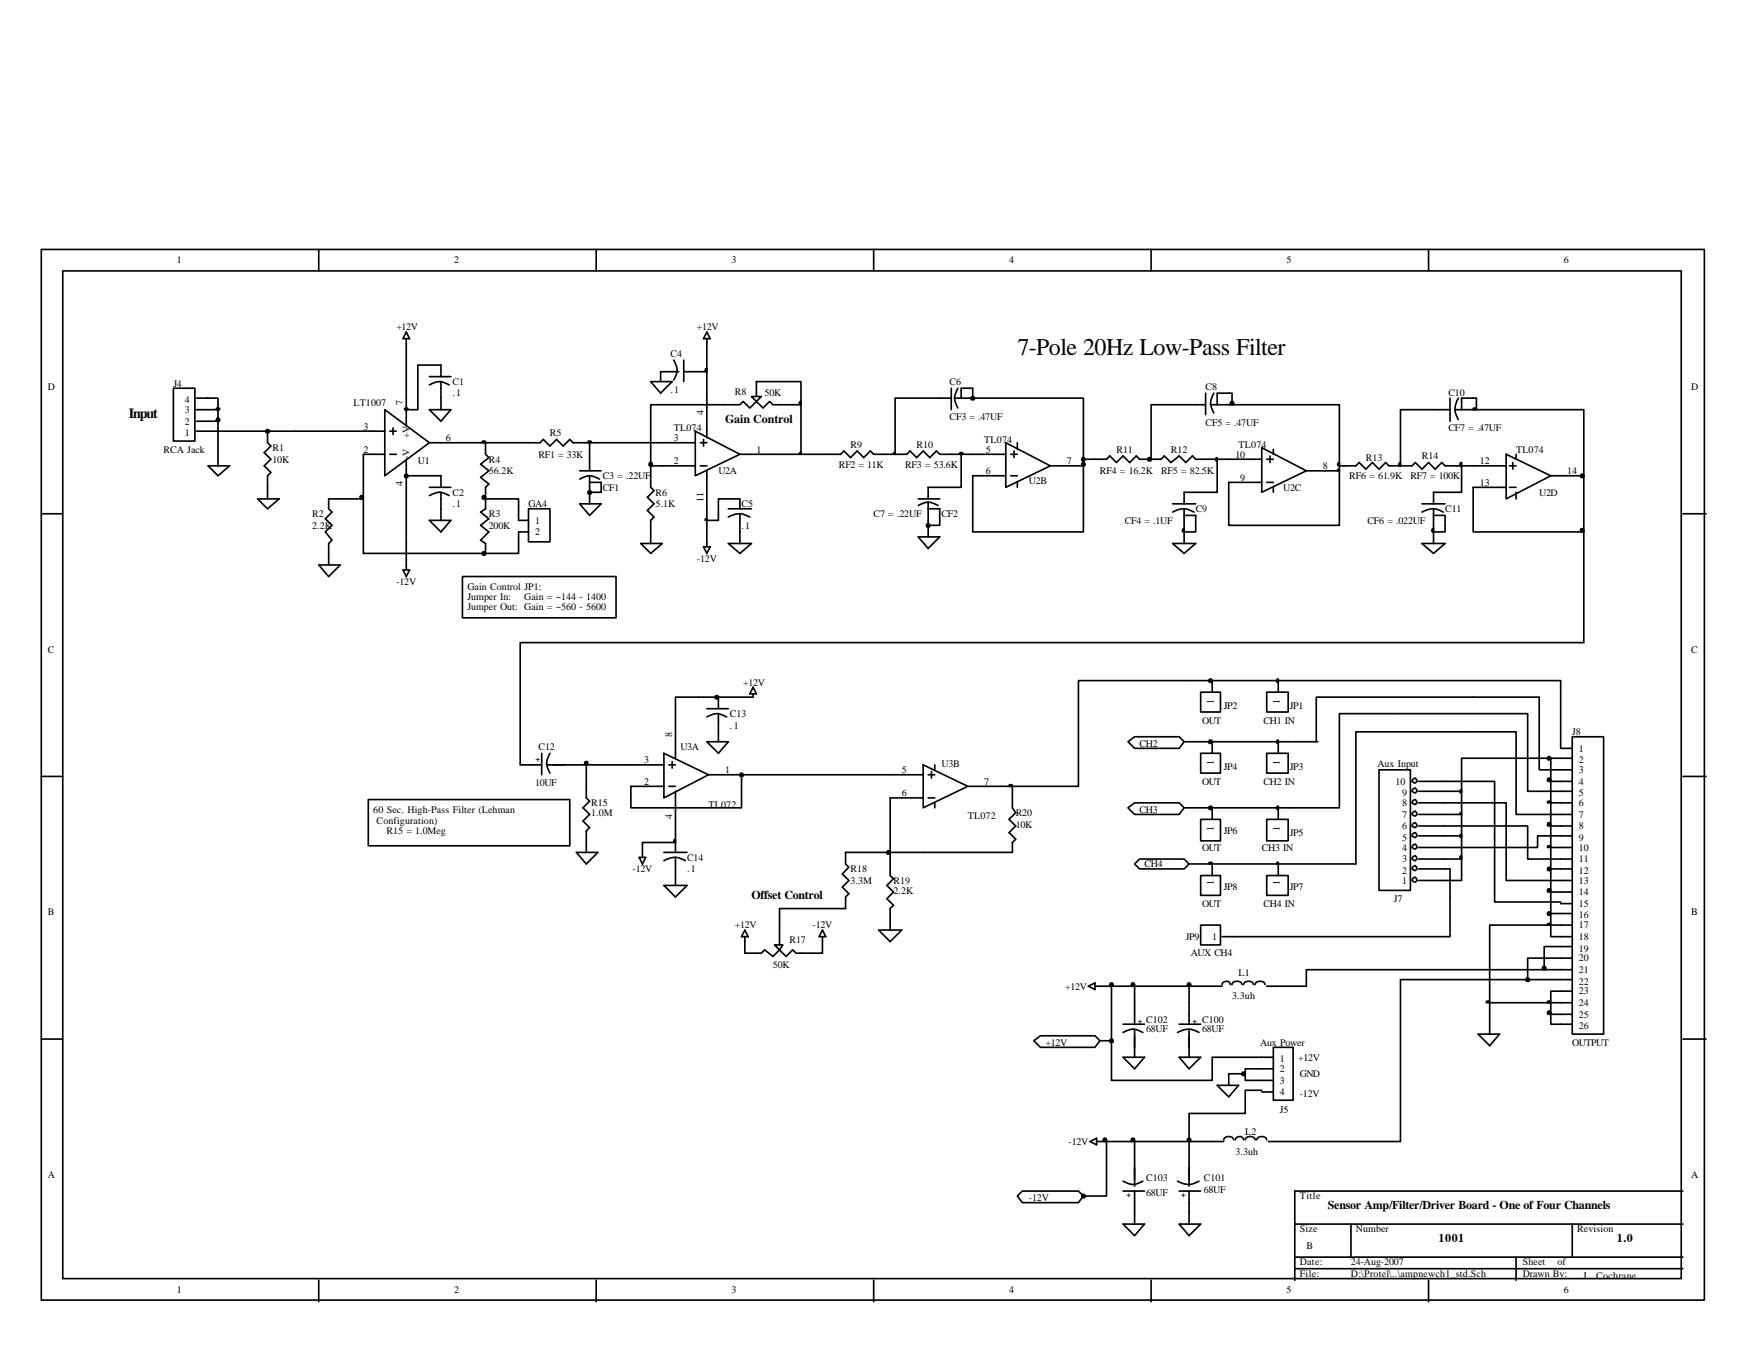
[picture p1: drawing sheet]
<svg xmlns="http://www.w3.org/2000/svg" width="279mm" height="216mm" viewBox="0 0 279 216" stroke-linecap="round" stroke-linejoin="round" font-family="sans-serif">
<g fill="none" stroke="#000" stroke-width=".26">
<path d="M6.6 40h266.4v168.2h-266.4zM51.1 40v3.4M95.5 40v3.4M140 40v3.4M184.4 40v3.4M228.9 40v3.4M10.1 43.4h259.2v161.4h-259.2zM6.6 82.3h3.5M269.6 82.3h3.7M6.6 124.4h3.5M269.6 124.4h3.7M6.6 166.4h3.5"/>
<path d="M269.6 166.4h3.7M207.4 196.1h62.2M216.4 196.1v5.2M251.9 196.1v5.2M269.6 190.8h-62.2v14.3M51.1 205.1v3.4M95.5 205.1v3.4M140 205.1v3.4M184.4 205.1v3.4M207.4 201.3h62.2M207.4 203.2h62.2M228.9 205.1v3.4"/>
<path d="M242.9 201.3v3.8"/>
</g>
<path d="M28 62.4h3.2v8.2h-3.2z" fill="#fff"/>
<g fill="none" stroke="#000" stroke-width=".26">
<path d="M27.8 62.2h3.4v8.4h-3.4zM31.5 69.1h15.9M31.5 67.5h1.8M31.5 65.6h1.8M31.5 63.8h1.8M33.3 74.6h3.5l-1.9 1.6zM34.9 72.8v1.8M41.3 79.9h3.4l-1.8 1.6zM42.9 69.1v1.8l.5 .5-1.1 1.1 1.1 1.1-1.1 1 1.1 1.1-.5 .5v3.7M52.7 79.9v1.6l.5 .5-1.1 1.1 1.1 1-1.1 1.1 1.1 1.3-.5 .5v3.5M59.8 69.1h1.8M59.8 72.8h1.8"/>
<path d="M61.6 65.6l7.2 5.3-7.2 5.3zM62.4 69.1h1.1M62.4 72.8h1.1M63 68.5v1.1M65.1 65.6v2.7M65.1 73.6v2.6M68.8 70.9h15.9M77.8 70.9v1.9l.5 .5-1.3 1 1.3 1.1-1.3 1.1 1.3 1-.5 .6v3.4l-.8 .5 1.3 1.1-1.3 1 1.3 1.1-1.3 1.3 .8 .5v1.6M51.1 90.5h3.4l-1.8 1.8z"/>
</g>
<path d="M84.9 81.8h3.2v5h-3.2z" fill="#fff"/>
<g fill="none" stroke="#000" stroke-width=".26">
<path d="M59.8 72.8h-1.6v15.8h24.9v-3.4h1.6M65.1 76.2h5.5v1.9M68.8 61.6a2.65 2.65 0 0 1 3.2 0M68.8 79.4a2.65 2.65 0 0 1 3.2 0M68.8 60.3h3.4M68.8 78.1h3.4M68.8 65.6h3.4l-1.6 1.9zM70.6 60.3v-1.8h-3.7v7.1h-1.8v-1.8M70.6 61.1v4.5M70.6 78.8v4.5M77.5 79.9h5.6v3.4h1.6M84.7 70.9h1.8l.5-.5 1.1 1 1.1-1 1 1 1.1-1 .5 .5h1.9"/>
<path d="M94.5 78.8v1.9M95.5 70.9h10.6M104.2 76.2v1.9l.6 .5-1.1 1 1.1 1.1-1.1 1.1 1.1 1-.6 .5v1.9M115.9 64.8h2.6l.6-.5 1 1.1 1.1-1.1 1 1.1 1.1-1.1 .5 .5h2.7M121.2 61.1v3.2M65.1 87v3.5M68.8 83.3h3.4l-1.6 1.9zM84.7 81.5h3.4v5.3h-3.4zM92.9 80.7h3.4l-1.8 1.8z"/>
</g>
<path d="M120.4 63.5h1.6l-.8 .8z" fill-rule="evenodd" fill="#fff" stroke="#000" stroke-width=".26"/>
<g fill="none" stroke="#000" stroke-width=".26">
<path d="M107.9 57.7a2.65 2.65 0 0 1 0 3.2M108.7 59.5h-2.9v1.6M109.5 59.5h1.9M109.5 57.7v3.4M113.2 54.2v.8M113.2 53.2l.6 1h-1.1zM52.7 79.9h5.5M93.7 70.9h1.8M104.2 61.1h3.5l-1.9 1.9zM106.1 70.9h5.3M106.1 74.6h5.3M111.4 69.1l7.1 3.7-7.1 3.4z"/>
<path d="M112.2 70.9h1M112.2 74.6h1M112.7 70.4v1M113.2 63.8v6.3M113.2 75.4v12.2M118.5 72.8h16.2l.5-.6 1.1 1.1 1-1.1 1.1 1.1 1-1.1 .6 .6h5.3l.5-.6 1 1.1 1.1-1.1 1.1 1.1 1-1.1 .5 .6h10.6M118.5 79.9v1.6M147.1 79.9h3.4M152.4 63.8h-9v9M152.4 62.2v3.4M152.9 63.8l.2 .8 .4 .8M152.9 63.8h20.7v10.8h-5.3"/>
<path d="M153.5 62.2l-.4 .8-.2 .8M154 72.8v5.3h-5.3v1.8M155.8 62.2h-1.8v1.6M155.8 76.2h5.3M161.1 70.9l7.2 3.7-7.2 3.5zM161.9 72.8h1.1M161.9 76.2h1.1M162.5 72.2v1.1M163 70.9v1.1M163 77.3v.8M175.4 73.6h1.9l.5-.6 1.1 1.1 1-1.1 1.1 1.1 1-1.1 .6 .6h3.4l.5-.6 1.1 1.1 1.3-1.1 1.1 1.1 1-1.1 .6 .6h10.5M193.1 64.8h-8.7v8.8"/>
<path d="M193.1 63v3.4M193.9 64.8h20.7v10.6h-5.3M194.5 63a2.65 2.65 0 0 0 0 3.1M195 73.6v5.2h-5.3v1.9M196.8 63h-1.8v1.8M202.1 77.3h-5.3v6.8h17.8M202.1 71.7l7.2 3.7-7.2 3.4zM202.9 73.6h1.1M202.9 77.3h1.1M203.5 73v1.1M204 72v.8M204 78.1v.7"/>
<path d="M215.4 74.6h1.8l.6-.5 1 1 1.1-1 1 1 1.1-1 .5 .5h3.7l.5-.5 1.1 1 1.1-1 1 1 1.1-1 .5 .5h1.9M230.5 65.6h1.8M232.3 63.8v3.7M233.1 65.6l.2 .8 .3 .8M233.1 65.6h20.6v10.6h-5.3M233.6 63.8l-.4 1-.1 .8M234.2 74.6v4.2h-4.5v1.9M236 74.6h5.3M236 63.8h-1.8v1.8M241.3 78.1h-5.3v7.1h17.7M241.3 72.8l7.1 3.4-7.1 3.7zM241.8 74.6h1.1"/>
<path d="M241.8 78.1h1.1M242.4 74.1v1M242.9 72.8v.8M242.9 78.8v1.1M102.7 87h3.4l-1.9 1.6zM104.2 85.2v1.8M112.7 87.6h1.1l-.6 1zM116.7 87h3.7l-1.9 1.6zM116.7 81.5h3.7M118.5 82.3l.8 .2 .8 .3M118.5 82.3l-.8 .1-1 .4M118.5 82.3v4.7"/>
<path d="M147.1 86h3.4l-1.8 1.8zM148.7 80.4l.8 .2 .8 .4M148.7 80.4l-.8 .2-.8 .4M148.7 80.4v2.9M148.7 84.1v1.9M148.7 81.5h1.8v1.8M187.9 87h3.7l-1.9 1.6zM187.9 80.7h3.7M189.7 81.5l.8 .2 .8 .3M189.7 81.5l-.8 .1-1 .4M189.7 81.5v2.6M189.7 85.2v1.8"/>
<path d="M189.7 82.5h1.9v1.6M227.8 87h3.7l-1.8 1.6zM227.8 80.7h3.7M229.7 81.5l.8 .2 .7 .3M229.7 81.5l-.9 .1-1 .4M229.7 82.5h1.8v1.6M229.7 81.5v2.6M229.7 85.2v1.8M113.2 114.8a2.65 2.65 0 0 1 3.2 0M113.2 113.5h3.5M113.2 118.8h3.5l-1.6 1.8zM115.1 111.7v1.8"/>
<path d="M115.1 114.3v4.5M120.6 111.1v.6h-8.7M120.6 110.1l.6 1h-1.1zM83.3 122.5h3.5M86.8 120.6v3.5M87.6 122.5h13.5M88.1 120.6a2.65 2.65 0 0 0 0 3.2M92.3 136.5h3.5l-1.9 1.9zM93.9 122.5v5.3l.6 .5-1.1 1.1 1.1 1-1.1 1.1 1.1 1.1-.6 .5v3.4M106.4 136.5h3.7M108.2 137.3l.8 .2 .8 .3M108.2 137.3l-.8 .1-1 .4"/>
<path d="M108.2 134.9v1.6M108.2 137.3v2.9M118.8 124.1v5.3h-17.7v-3.5M142.6 138.4v1.8l.5 .6-1 1 1 1.1-1 1 1 1.1-.5 .5v1.9M162.2 127.8v1.6l.5 .8-1 1 1 1.1-1 1 1 1.1-.5 .5v1.6M119.3 152.7h2.7l.5-.6 1.3 1.1 1.1-1.1 1 1.1 1.1-1.1 .5 .6h2.7M124.9 149v3.1M188.9 164h3.5M190.5 164.8l.8 .2 .8 .4M190.5 164.8l-.8 .1-1.1 .5M190.5 160.6v3.4M190.5 164.8v2.9"/>
<path d="M188.6 189.2a3.1 3.1 0 0 0 3.5 0M188.9 190.8h3.5M190.5 187.1v2.9M190.5 190.8v3.4"/>
</g>
<path d="M124.1 151.3h1.3l-.5 .8z" fill-rule="evenodd" fill="#fff" stroke="#000" stroke-width=".26"/>
<g fill="none" stroke="#000" stroke-width=".26">
<path d="M33.1 63.8h1.8v9M33.3 65.6h1.6M33.3 67.5h1.6M102.4 137.3h1.1l-.6 1.1zM108.2 134.9h-5.3v2.4M118.8 124.1h23.8M147.9 136.5h14.3M160.3 125.9h1.9v1.9M106.4 141.8h3.7l-1.9 1.9zM108.2 140.2v1.6M140.8 149h3.7l-1.9 1.8zM142.6 147.4v1.6"/>
<path d="M190.5 158h5.3M195.8 157.7a.68 .68 0 0 1 .7-.5 .68 .68 0 0 1 .6 .5M197.4 157.7a.86 .86 0 0 1 .8-.5 .86 .86 0 0 1 .8 .5M199.2 157.7a.86 .86 0 0 1 .8-.5 .86 .86 0 0 1 .8 .5M201.1 157.7a.86 .86 0 0 1 .8-.5 .86 .86 0 0 1 .8 .5M202.9 158h1.6M174.6 182.8l1.1-.5v1.1zM175.7 182.8h.8M190.8 182.8h5.3M196.1 182.6a.86 .86 0 0 1 .8-.6 .86 .86 0 0 1 .7 .6M197.9 182.6a.68 .68 0 0 1 .7-.6 .68 .68 0 0 1 .6 .6M199.5 182.6a.86 .86 0 0 1 .8-.6 .86 .86 0 0 1 .8 .6"/>
<path d="M201.3 182.6a.86 .86 0 0 1 .8-.6 .86 .86 0 0 1 .8 .6M203.2 182.8h1.9"/>
</g>
<path d="M74.3 92.6h24.4v6.4h-24.4z" fill="#fff"/>
<g fill="none" stroke="#000" stroke-width=".26">
<path d="M65.1 54.2v9.6M65.1 53.2l.5 1h-1zM111.4 59.5h1.8M113.2 55v8.8M47.4 69.1h12.4M65.1 76.2v10.8M104.2 74.6h1.9M115.9 64.8h-11.7v11.4M118.5 79.9h-3.4v3.4h-1.9M121.2 61.1h7.1v3.7M126.5 64.8h1.8v8M173.6 74.6v10.6h-17.8v-9"/>
<path d="M173.6 73.6h1.8M214.6 75.4v8.7M230.5 65.6h-6.1v9M233.4 74.6h2.6M253.7 76.2v26.7h-170.4v19.6M64.6 91.3h1l-.5 1zM65.1 90.5v.8M74.1 92.3h24.6v6.7h-24.6zM111.9 111.7h-3.7v9.7M101.1 122.5h5.3M101.1 125.9h5.3M106.4 120.6l7.1 3.5-7.1 3.7z"/>
<path d="M107.2 122.5h1M107.2 125.9h1M107.7 122v1M108.2 126.7v8.2M113.5 124.1h5.3M142.6 124.1h5.3M147.9 122.5l7.1 3.4-7.1 3.5zM147.9 136.5h-12.4v1.9l.5 .5-1.1 1.1 1.1 1-1.1 1.1 1.1 1-.5 .6v1.8h-10.6v3.5M147.9 127.8h-5.3v10.6M148.7 124.1h1.1M148.7 127.8h1.1M149.2 123.6v1"/>
<path d="M149.8 122.5v.8M149.8 128.6v.8M155 125.9h5.3M119.3 149l.6 1h-1.1zM119.3 150v2.7M131.8 150v2.7h-1.6M131.8 149l.5 1h-1.1zM174.4 158l1-.6v1.1zM175.4 158h15.1v2.6M224.4 156.9h20.3M250 153.5h-5.3v3.4h5.3M188.9 169.3h3.5l-1.9 1.9z"/>
<path d="M190.5 167.7v1.6M176.5 182.8h14.3M188.9 196.1h3.5l-1.9 1.8zM190.5 182.8v4.3M190.5 194.2v1.9"/>
</g>
<g fill="#000" stroke="#000" stroke-width=".26">
<path d="M108 134.5l.2-.1v.5h-.2z" fill-rule="evenodd"/>
<circle cx="114.8" cy="111.7" r=".28"/>
<circle cx="93.9" cy="122.3" r=".28"/>
</g>
<path d="M203.2 111.1h3.2v2.9h-3.2z" fill="#fff"/>
<path d="M202.9 110.9h3.5v3.1h-3.5zM204.8 109v1.9" fill="none" stroke="#000" stroke-width=".26"/>
<path d="M203.2 120.9h3.2v2.9h-3.2z" fill="#fff"/>
<path d="M204.8 118.8v1.8M202.9 120.6h3.5v3.2h-3.5z" fill="none" stroke="#000" stroke-width=".26"/>
<path d="M203.2 131.5h3.2v3.2h-3.2z" fill="#fff"/>
<path d="M202.9 131.2h3.5v3.5h-3.5zM204.8 129.4v1.8" fill="none" stroke="#000" stroke-width=".26"/>
<path d="M203.2 140.5h3.2v2.9h-3.2z" fill="#fff"/>
<path d="M204.8 109h45.2v10.9M224.1 114.3h20.6v12.4h5.3M234.9 117.2h8v13.2h7.1M236 111.7h10.6v11.6h3.4M204.8 138.4v1.8M202.9 140.2h3.5v3.2h-3.5z" fill="none" stroke="#000" stroke-width=".26"/>
<path d="M192.6 140.5h2.9v2.9h-2.9z" fill="#fff"/>
<path d="M194.2 138.4v1.8M192.4 140.2h3.1v3.2h-3.1z" fill="none" stroke="#000" stroke-width=".26"/>
<path d="M192.6 131.5h2.9v3.2h-2.9z" fill="#fff"/>
<path d="M192.4 131.2h3.1v3.5h-3.1zM194.2 129.4v1.8" fill="none" stroke="#000" stroke-width=".26"/>
<path d="M192.6 120.9h2.9v2.9h-2.9z" fill="#fff"/>
<path d="M194.2 118.8v1.8M192.4 120.6h3.1v3.2h-3.1z" fill="none" stroke="#000" stroke-width=".26"/>
<path d="M192.6 111.1h2.9v2.9h-2.9z" fill="#fff"/>
<path d="M192.4 110.9h3.1v3.1h-3.1zM194.2 109v1.9" fill="none" stroke="#000" stroke-width=".26"/>
<g fill="#fff" stroke="#000" stroke-width=".26">
<path d="M165.6 166.7l1.1-.8h8.7l.8 .8-.8 1h-8.7z" fill-rule="evenodd"/>
<path d="M163 191.6l.8-.8h9l.8 .8-.8 1h-9z" fill-rule="evenodd"/>
<path d="M180.7 129.4l1.1-.8h7.1l.8 .8-.8 1h-7.1z" fill-rule="evenodd"/>
<path d="M180.7 118.8l1.1-.8h7.1l.8 .8-.8 1.1h-7.1z" fill-rule="evenodd"/>
<path d="M181.8 138.4l.8-.8h7.1l.8 .8-.8 .8h-7.1z" fill-rule="evenodd"/>
</g>
<g fill="none" stroke="#000" stroke-width=".26">
<path d="M189.7 118.8h21.4M189.7 109h15.1M224.1 114.3h-9.5v15.1h-24.9M234.9 117.2h-17.7v21.2h-12.4M236 111.7h-25.1v7.1M250 148.2h-11.3v17.4M250 151.6h-2.6v3.7h2.6M179.9 165.4a2.65 2.65 0 0 1 3.2 0M179.9 164h3.5M179.9 169.3h3.5l-1.6 1.9zM181.8 160.6v3.4M181.8 164.8v4.5"/>
<path d="M236.8 165.6h3.4l-1.5 1.9zM238.7 160.6h9.7M177.3 182.8v8.8h-3.7M179.9 189.2a2.65 2.65 0 0 0 3.2 0M179.9 190.8h3.5M179.9 196.1h3.5l-1.6 1.8zM181.8 182.8v7.2M181.8 190.8v5.3"/>
</g>
<path d="M204.3 168h2.9v8.2h-2.9z" fill="#fff"/>
<path d="M247.4 155.3h-38.1v2.7M195 173.8h3.4l-1.6 1.9zM196.8 172v1.8M202.1 169.3h1.9M202.1 174.9h1.9M204 167.7h3.2v8.5h-3.2zM204 171.2h-4.5v1.8h4.5" fill="none" stroke="#000" stroke-width=".26"/>
<path d="M221.2 123.6h4.8v19h-4.8z" fill="#fff"/>
<g fill="none" stroke="#000" stroke-width=".26">
<path d="M220.9 123.3h5.1v19.3h-5.1zM227.3 132.3h17.4v5.3h5.3M227.3 128.6h14v12.4h8.7M227.3 125.1h12.1v19.4h10.6M227.3 139.2h5v4.5M227.3 137.6h6.9M227.3 133.9h6.9M227.3 130.4h6.9M227.3 126.7h6.9M248.4 121.4h-14.2v19.6h-6.9M248.4 139.2h1.6M248.4 135.7h1.6"/>
<path d="M248.4 132.3h1.6M248.4 128.6h1.6M248.4 125.1h1.6M250 121.4h-1.6v26.8M250 133.9h-3.7v1.8h-19M204.5 158h4.8M248.4 146.3h1.6M248.4 142.9h1.6"/>
<circle cx="226.6" cy="128.4" r=".4"/>
<circle cx="226.6" cy="137.4" r=".4"/>
<circle cx="226.6" cy="133.7" r=".4"/>
<circle cx="226.6" cy="130.3" r=".4"/>
<circle cx="226.6" cy="139" r=".4"/>
<circle cx="226.6" cy="135.6" r=".4"/>
<circle cx="226.6" cy="126.6" r=".4"/>
<circle cx="226.6" cy="125" r=".4"/>
<circle cx="226.6" cy="132.1" r=".4"/>
<circle cx="226.6" cy="140.9" r=".4"/>
</g>
<path d="M192.6 148.4h2.9v2.9h-2.9z" fill="#fff"/>
<path d="M178.1 158v15h16.1v-3.7h7.9M181.8 158v2.6M192.4 148.2h3.1v3.1h-3.1zM224.4 156.9v25.9h-19.3M232.3 143.7v6.3h-36.5M202.1 174.6h-2.6v3.7h-9v4.5" fill="none" stroke="#000" stroke-width=".26"/>
<path d="M59.3 128.3h32v7.2h-32z" fill="#fff"/>
<g fill="none" stroke="#000" stroke-width=".26">
<path d="M92.9 75.4h3.4M94.5 76.2l.7 .2 .8 .3M94.5 76.2l-.8 .2-.8 .3M94.5 70.9v4.5M94.5 76.2v2.6h1.8v-1.5h-1.8M155.8 62.2v1.6M196.8 63h.6v1.8M214.6 74.6h.8M236 63.8h.5v1.8M148.7 83.3v.8h1.8v-.8M189.7 84.1v1.1h1.9v-1.1M229.7 84.1v1.1h1.8v-1.1"/>
<path d="M59 128.1h32.3v7.4h-32.3zM194.2 138.4h10.6M176.2 166.7h1.9M196.8 172h2.7M250 160.6h-1.6v1.9h1.6"/>
</g>
<g fill="#000" stroke="#000" stroke-width=".26">
<path d="M113.1 59.1l.1-.1v.5h-.2z" fill-rule="evenodd"/>
<path d="M34.7 65.4h.4l.1 .2h-.5z" fill-rule="evenodd"/>
<path d="M64.8 65.4h.5l.1 .2h-.6z" fill-rule="evenodd"/>
<path d="M94.2 70.7h.4l.1 .2h-.5z" fill-rule="evenodd"/>
<path d="M128.1 72.6l.2-.1v.3h-.2z" fill-rule="evenodd"/>
<path d="M128.1 64.4l.2-.1v.5l-.2-.1z" fill-rule="evenodd"/>
<path d="M143.1 72.6l.3-.1v.3h-.3z" fill-rule="evenodd"/>
<path d="M153.7 72.6l.5-.1 .1 .3h-.6z" fill-rule="evenodd"/>
<path d="M194.8 73.4l.2-.1v.5l-.3-.1z" fill-rule="evenodd"/>
<path d="M214.3 75.2l.3-.1v.3h-.3z" fill-rule="evenodd"/>
<path d="M214.4 74.2l.2-.1v.5l-.3-.1z" fill-rule="evenodd"/>
<path d="M224.2 74.2l.2-.1v.5l-.3-.1z" fill-rule="evenodd"/>
<path d="M234 74.2l.2-.1v.5l-.3-.1z" fill-rule="evenodd"/>
<path d="M236 65.4h.5v.2h-.5z" fill-rule="evenodd"/>
<path d="M113 83.2l.2-.1v.2h-.2z" fill-rule="evenodd"/>
<path d="M189.5 84.7h.2v.5l-.2-.1z" fill-rule="evenodd"/>
<path d="M229.5 84.7h.2v.5l-.3-.1z" fill-rule="evenodd"/>
<path d="M204.6 118.6l.2-.1v.6l-.3-.1z" fill-rule="evenodd"/>
<path d="M204.6 108.8l.2-.1v.6l-.3-.1z" fill-rule="evenodd"/>
<path d="M204.5 138.2l.3-.1v.3h-.3z" fill-rule="evenodd"/>
<path d="M204.6 129.2l.2-.1v.5h-.3z" fill-rule="evenodd"/>
<path d="M234 137.1h.2v.5l-.3-.1z" fill-rule="evenodd"/>
<path d="M234 133.7l.2-.1v.5h-.3z" fill-rule="evenodd"/>
<path d="M233.9 130.3l.3-.1v.2h-.3z" fill-rule="evenodd"/>
<path d="M234 126.5h.2v.5l-.3-.1z" fill-rule="evenodd"/>
<path d="M247.9 128.4l.5-.1v.3h-.5z" fill-rule="evenodd"/>
<path d="M247.9 135.5h.5v.2h-.5z" fill-rule="evenodd"/>
<path d="M238.1 160.4l.5-.1 .1 .3h-.6z" fill-rule="evenodd"/>
<circle cx="34.9" cy="67.2" r=".28"/>
<circle cx="42.8" cy="69.1" r=".28"/>
<circle cx="57.9" cy="79.7" r=".28"/>
<circle cx="65.1" cy="76.2" r=".28"/>
<circle cx="94.4" cy="78.9" r=".28"/>
<circle cx="104.2" cy="74.4" r=".28"/>
<circle cx="155.8" cy="63.8" r=".28"/>
<circle cx="173.6" cy="73.6" r=".28"/>
<circle cx="173.6" cy="74.4" r=".28"/>
<circle cx="184.1" cy="73.6" r=".28"/>
<circle cx="197.4" cy="64.6" r=".28"/>
<circle cx="253.5" cy="76.2" r=".28"/>
<circle cx="77.5" cy="88.7" r=".28"/>
<circle cx="148.7" cy="84.2" r=".28"/>
<circle cx="253.5" cy="85" r=".28"/>
<circle cx="193.9" cy="118.8" r=".28"/>
<circle cx="193.9" cy="109" r=".28"/>
<circle cx="118.8" cy="124.1" r=".28"/>
<circle cx="142.3" cy="136.6" r=".28"/>
<circle cx="193.9" cy="129.4" r=".28"/>
<circle cx="248.2" cy="132.1" r=".28"/>
<circle cx="248.2" cy="139.2" r=".28"/>
<circle cx="248.2" cy="121.5" r=".28"/>
<circle cx="248.2" cy="124.9" r=".28"/>
<circle cx="178" cy="157.7" r=".28"/>
<circle cx="181.5" cy="157.7" r=".28"/>
<circle cx="190.5" cy="157.7" r=".28"/>
<circle cx="244.7" cy="156.9" r=".28"/>
<circle cx="247.4" cy="155.1" r=".28"/>
<circle cx="248.2" cy="146.3" r=".28"/>
<circle cx="248.2" cy="142.6" r=".28"/>
<circle cx="178" cy="166.7" r=".28"/>
<circle cx="199.2" cy="172" r=".28"/>
<circle cx="173.6" cy="191.6" r=".28"/>
<circle cx="177" cy="182.6" r=".28"/>
<circle cx="181.5" cy="182.6" r=".28"/>
<circle cx="190.5" cy="182.6" r=".28"/>
</g>
<path d="M252.1 118.3h4.8v47.3h-4.8z" fill="#fff"/>
<g fill="none" stroke="#000" stroke-width=".26">
<path d="M189.7 109h-16.9v16.9h-10.6M250 119.9h1.9M251.9 118h5v47.6h-5zM190.5 138.4h3.7M250 121.4h1.9M250 123.3h1.9M250 125.1h1.9M250 126.7h1.9M250 128.6h1.9M250 130.4h1.9M250 132.3h1.9M250 133.9h1.9"/>
<path d="M250 135.7h1.9M250 137.6h1.9M250 139.2h1.9M248.4 148.2v1.8h3.5M250 141h1.9M250 142.9h1.9M250 144.7h1.9M250 146.3h1.9M250 148.2h1.9M250 151.6h1.9M250 153.5h1.9M250 155.3h1.9"/>
<path d="M250 156.9h1.9M251.9 158.8h-3.5v1.8M248.4 162.5v1.5h3.5M250 160.6h1.9M250 162.5h1.9"/>
</g>
<g fill="#000" stroke="#000" stroke-width=".26">
<path d="M77.3 70.7h.4l.1 .2h-.5z" fill-rule="evenodd"/>
<path d="M161.7 125.8l.4-.1 .1 .2h-.5z" fill-rule="evenodd"/>
<path d="M193.7 138.2l.4-.1 .1 .3h-.5z" fill-rule="evenodd"/>
<path d="M247.9 148l.5-.1v.3h-.5z" fill-rule="evenodd"/>
<path d="M247.9 160.4l.5-.1v.3h-.5z" fill-rule="evenodd"/>
<circle cx="77.5" cy="79.7" r=".28"/>
<circle cx="248.2" cy="162.2" r=".28"/>
</g>
<text font-size="3.8" x="163" y="56.9">7-Pole 20Hz Low-Pass Filter</text>
<text font-size="2.2" x="20.6" y="66.9">Input</text>
<g font-size="1.9">
<text x="116.2" y="67.7">Gain Control</text>
<text x="120.4" y="143.9">Offset Control</text>
<text x="212.7" y="193.7">Sensor Amp/Filter/Driver Board - One of Four Channels</text>
<text x="230.5" y="199">1001</text>
<text x="259" y="199">1.0</text>
</g>
<g font-size="1.6">
<text x="28.3" y="42.1">1</text>
<text x="72.8" y="42.1">2</text>
<text x="117.2" y="42.1">3</text>
<text x="161.7" y="42.1">4</text>
<text x="206.1" y="42.1">5</text>
<text x="250.6" y="42.1">6</text>
<text x="63.5" y="52.9">+12V</text>
<text x="111.7" y="52.9">+12V</text>
<text x="107.4" y="57.2">C4</text>
<text x="7.7" y="62.4">D</text>
<text x="27.8" y="61.9">J4</text>
<text x="29.6" y="64.6">4</text>
<text x="56.6" y="65.1">LT1007</text>
<text x="64.6" y="64.8" transform="rotate(-90 64.6 64.8)">7</text>
<text x="72.5" y="61.6">C1</text>
<text x="72.5" y="63.5">.1</text>
<text x="107.4" y="63">.1</text>
<text x="117.7" y="63.2">R8</text>
<text x="122.5" y="63.5">50K</text>
<text x="152.1" y="61.6">C6</text>
<text x="193.1" y="62.4">C8</text>
<text x="232" y="63.5">C10</text>
<text x="270.9" y="62.4">D</text>
<text x="29.6" y="69.8">1</text>
<text x="29.6" y="68">2</text>
<text x="29.6" y="66.1">3</text>
<text x="58.2" y="68.8">3</text>
<text x="65.6" y="70.1" transform="rotate(-90 65.6 70.1)">+V</text>
<text x="71.4" y="70.6">6</text>
<text x="88.1" y="69.8">R5</text>
<text x="107.9" y="70.6">3</text>
<text x="107.9" y="69.1">TL074</text>
<text x="112.7" y="66.4" transform="rotate(-90 112.7 66.4)">4</text>
<text x="136.3" y="71.7">R9</text>
<text x="146.8" y="71.7">R10</text>
<text x="152.1" y="67.2">CF3 = .47UF</text>
<text x="157.7" y="70.9">TL074</text>
<text x="193.1" y="68.3">CF5 = .47UF</text>
<text x="198.4" y="71.7">TL074</text>
<text x="232" y="69.1">CF7 = .47UF</text>
<text x="26.2" y="72.5">RCA Jack</text>
<text x="43.7" y="72.2">R1</text>
<text x="43.7" y="74.1">10K</text>
<text x="58.2" y="72.5">2</text>
<text x="64.6" y="77.8" transform="rotate(-90 64.6 77.8)">4</text>
<text x="65.6" y="73.6" transform="rotate(-90 65.6 73.6)">-V</text>
<text x="66.9" y="74.3">U1</text>
<text x="78.3" y="74.1">R4</text>
<text x="78.3" y="75.9">56.2K</text>
<text x="86.3" y="73.3">RF1 = 33K</text>
<text x="96.6" y="76.7">C3 = .22UF</text>
<text x="107.9" y="74.3">2</text>
<text x="115.1" y="75.9">U2A</text>
<text x="121.2" y="72.5">1</text>
<text x="134.4" y="74.9">RF2 = 11K</text>
<text x="145" y="74.9">RF3 = 53.6K</text>
<text x="158" y="72.5">5</text>
<text x="158" y="75.9">6</text>
<text x="164.8" y="77.5">U2B</text>
<text x="170.9" y="74.3">7</text>
<text x="176.2" y="75.9">RF4 = 16.2K</text>
<text x="178.9" y="72.5">R11</text>
<text x="186" y="75.9">RF5 = 82.5K</text>
<text x="187.6" y="72.5">R12</text>
<text x="197.9" y="73.3">10</text>
<text x="198.7" y="77">9</text>
<text x="211.9" y="75.1">8</text>
<text x="216.2" y="76.7">RF6 = 61.9K</text>
<text x="218.8" y="73.8">R13</text>
<text x="226" y="76.7">RF7 = 100K</text>
<text x="227.8" y="73.6">R14</text>
<text x="237.1" y="74.3">12</text>
<text x="237.1" y="77.8">13</text>
<text x="242.9" y="72.5">TL074</text>
<text x="251.1" y="75.9">14</text>
<text x="50" y="82.8">R2</text>
<text x="72.5" y="79.4">C2</text>
<text x="72.5" y="81.2">.1</text>
<text x="78.3" y="82.8">R3</text>
<text x="84.7" y="81.2">GA4</text>
<text x="85.7" y="83.9">1</text>
<text x="96.6" y="78.6">CF1</text>
<text x="105" y="79.4">R6</text>
<text x="105" y="81.2">5.1K</text>
<text x="112.7" y="80.4" transform="rotate(-90 112.7 80.4)">11</text>
<text x="118.8" y="81.2">C5</text>
<text x="140" y="82.8">C7 = .22UF</text>
<text x="150.8" y="82.8">CF2</text>
<text x="180.2" y="83.9">CF4 = .1UF</text>
<text x="191.6" y="82">C9</text>
<text x="205.6" y="78.6">U2C</text>
<text x="219.1" y="83.9">CF6 = .022UF</text>
<text x="231.5" y="82">C11</text>
<text x="246.6" y="79.4">U2D</text>
<text x="50" y="84.7">2.2K</text>
<text x="78.3" y="84.7">200K</text>
<text x="85.7" y="85.7">2</text>
<text x="111.7" y="90">-12V</text>
<text x="118.8" y="84.7">.1</text>
<text x="63.5" y="93.7">-12V</text>
<text x="74.9" y="94.5">Gain Control JP1:</text>
<text x="74.9" y="96">Jumper In:</text>
<text x="74.9" y="97.6">Jumper Out: Gain = ~560 - 5600</text>
<text x="84" y="96">Gain = ~144 - 1400</text>
<text x="7.7" y="104.5">C</text>
<text x="270.9" y="104.5">C</text>
<text x="119.1" y="109.8">+12V</text>
<text x="194.5" y="112.7" transform="rotate(-90 194.5 112.7)">1</text>
<text x="196.1" y="113.5">JP2</text>
<text x="205.1" y="112.7" transform="rotate(-90 205.1 112.7)">1</text>
<text x="206.6" y="113.5">JP1</text>
<text x="107.7" y="118" transform="rotate(-90 107.7 118)">8</text>
<text x="116.9" y="114.8">C13</text>
<text x="116.9" y="116.7">.1</text>
<text x="182.6" y="119.6">CH2</text>
<text x="192.6" y="115.9">OUT</text>
<text x="202.4" y="115.9">CH1 IN</text>
<text x="251.9" y="117.7">J8</text>
<text x="85.7" y="125.9">10UF</text>
<text x="86.3" y="120.1">C12</text>
<text x="103.2" y="122.2">3</text>
<text x="103.2" y="125.7">2</text>
<text x="109" y="120.1">U3A</text>
<text x="116.2" y="123.8">1</text>
<text x="144.5" y="123.8">5</text>
<text x="150.8" y="122.8">U3B</text>
<text x="157.7" y="125.7">7</text>
<text x="192.6" y="125.7">OUT</text>
<text x="194.5" y="122.5" transform="rotate(-90 194.5 122.5)">1</text>
<text x="196.1" y="123.3">JP4</text>
<text x="202.4" y="125.7">CH2 IN</text>
<text x="205.1" y="122.5" transform="rotate(-90 205.1 122.5)">1</text>
<text x="206.6" y="123.3">JP3</text>
<text x="220.7" y="122.8">Aux Input</text>
<text x="223.6" y="125.7">10</text>
<text x="252.9" y="120.4">1</text>
<text x="252.9" y="122.2">2</text>
<text x="252.9" y="123.8">3</text>
<text x="252.9" y="125.7">4</text>
<text x="59.8" y="130.2">60 Sec. High-Pass Filter (Lehman</text>
<text x="94.7" y="129.1">R15</text>
<text x="94.7" y="130.7">1.0M</text>
<text x="107.7" y="131.2" transform="rotate(-90 107.7 131.2)">4</text>
<text x="113.5" y="129.4">TL072</text>
<text x="144.5" y="127.5">6</text>
<text x="155" y="131.2">TL072</text>
<text x="162.7" y="130.7">R20</text>
<text x="182.6" y="130.2">CH3</text>
<text x="224.6" y="131">7</text>
<text x="224.6" y="129.1">8</text>
<text x="224.6" y="127.5">9</text>
<text x="252.9" y="127.5">5</text>
<text x="252.9" y="129.1">6</text>
<text x="252.9" y="131">7</text>
<text x="60.3" y="132">Configuration)</text>
<text x="61.9" y="133.6">R15 = 1.0Meg</text>
<text x="110.1" y="137.8">C14</text>
<text x="162.7" y="132.6">10K</text>
<text x="192.6" y="136.3">OUT</text>
<text x="194.5" y="133.1" transform="rotate(-90 194.5 133.1)">1</text>
<text x="196.1" y="133.6">JP6</text>
<text x="202.1" y="136.3">CH3 IN</text>
<text x="205.1" y="133.1" transform="rotate(-90 205.1 133.1)">1</text>
<text x="206.6" y="133.9">JP5</text>
<text x="224.6" y="136.3">4</text>
<text x="224.6" y="134.7">5</text>
<text x="224.6" y="132.8">6</text>
<text x="252.9" y="132.8">8</text>
<text x="252.9" y="134.7">9</text>
<text x="252.9" y="136.3">10</text>
<text x="101.3" y="139.7">-12V</text>
<text x="110.1" y="139.7">.1</text>
<text x="136.3" y="139.7">R18</text>
<text x="136.3" y="141.6">3.3M</text>
<text x="143.1" y="141.6">R19</text>
<text x="143.1" y="143.1">2.2K</text>
<text x="183.4" y="138.9">CH4</text>
<text x="194.5" y="141.8" transform="rotate(-90 194.5 141.8)">1</text>
<text x="196.1" y="142.6">JP8</text>
<text x="205.1" y="141.8" transform="rotate(-90 205.1 141.8)">1</text>
<text x="206.6" y="142.6">JP7</text>
<text x="224.6" y="141.6">1</text>
<text x="224.6" y="140">2</text>
<text x="224.6" y="138.1">3</text>
<text x="252.9" y="138.1">11</text>
<text x="252.9" y="140">12</text>
<text x="252.9" y="141.6">13</text>
<text x="252.9" y="143.4">14</text>
<text x="7.7" y="146.6">B</text>
<text x="117.7" y="148.7">+12V</text>
<text x="130.2" y="148.7">-12V</text>
<text x="192.6" y="145.3">OUT</text>
<text x="202.4" y="145.3">CH4 IN</text>
<text x="223.3" y="144.5">J7</text>
<text x="252.9" y="145.3">15</text>
<text x="252.9" y="147.1">16</text>
<text x="252.9" y="148.7">17</text>
<text x="270.9" y="146.6">B</text>
<text x="123.8" y="155">50K</text>
<text x="126.5" y="151.1">R17</text>
<text x="190" y="150.5">JP9</text>
<text x="190.8" y="153.2">AUX CH4</text>
<text x="194.2" y="150.5">1</text>
<text x="252.9" y="150.5">18</text>
<text x="252.9" y="152.4">19</text>
<text x="252.9" y="154">20</text>
<text x="252.9" y="155.8">21</text>
<text x="170.7" y="158.5">+12V</text>
<text x="197.4" y="160.1">3.3uh</text>
<text x="198.4" y="156.4">L1</text>
<text x="252.9" y="157.7">22</text>
<text x="252.9" y="159.3">23</text>
<text x="252.9" y="161.1">24</text>
<text x="167.5" y="167.5">+12V</text>
<text x="183.6" y="163.8">C102</text>
<text x="183.6" y="165.4">68UF</text>
<text x="192.6" y="163.8">C100</text>
<text x="192.6" y="165.4">68UF</text>
<text x="201.9" y="167.5">Aux Power</text>
<text x="251.9" y="167.5">OUTPUT</text>
<text x="252.9" y="163">25</text>
<text x="252.9" y="164.8">26</text>
<text x="205.1" y="170.1">1</text>
<text x="205.1" y="171.7">2</text>
<text x="205.1" y="173.6">3</text>
<text x="208" y="169.9">+12V</text>
<text x="208.2" y="172.5">GND</text>
<text x="205.1" y="175.4">4</text>
<text x="205.1" y="178.3">J5</text>
<text x="208.2" y="175.7">-12V</text>
<text x="171.2" y="183.4">-12V</text>
<text x="197.9" y="184.9">3.3uh</text>
<text x="199.5" y="181.8">L2</text>
<text x="7.7" y="188.6">A</text>
<text x="183.6" y="189.2">C103</text>
<text x="183.6" y="191.6">68UF</text>
<text x="192.9" y="189.2">C101</text>
<text x="192.9" y="191">68UF</text>
<text x="270.9" y="188.6">A</text>
<text x="164.8" y="192.4">-12V</text>
<text x="208.2" y="192.1">Title</text>
<text x="208.2" y="197.4">Size</text>
<text x="217.2" y="197.4">Number</text>
<text x="252.7" y="197.4">Revision</text>
<text x="208.2" y="202.7">Date:</text>
<text x="209.3" y="200">B</text>
<text x="216.4" y="202.7">24-Aug-2007</text>
<text x="243.9" y="202.7">Sheet</text>
<text x="249.5" y="202.7">of</text>
<text x="28.3" y="207.2">1</text>
<text x="72.8" y="207.2">2</text>
<text x="117.2" y="207.2">3</text>
<text x="161.7" y="207.2">4</text>
<text x="206.1" y="207.2">5</text>
<text x="208.2" y="204.5">File:</text>
<text x="216.4" y="204.5">D:\Protel\..\ampnewch1_std.Sch</text>
<text x="243.9" y="204.5">Drawn By:</text>
<text x="250.6" y="207.2">6</text>
<text x="253.7" y="204.8">L. Cochrane</text>
</g>
<g font-size="1.3">
<text x="86.5" y="122" transform="rotate(-90 86.5 122)">+</text>
<text x="182.3" y="164">+</text>
<text x="191" y="164">+</text>
<text x="181.2" y="191" transform="rotate(-180 181.2 191)">+</text>
<text x="190" y="191" transform="rotate(-180 190 191)">+</text>
</g>
</svg>
